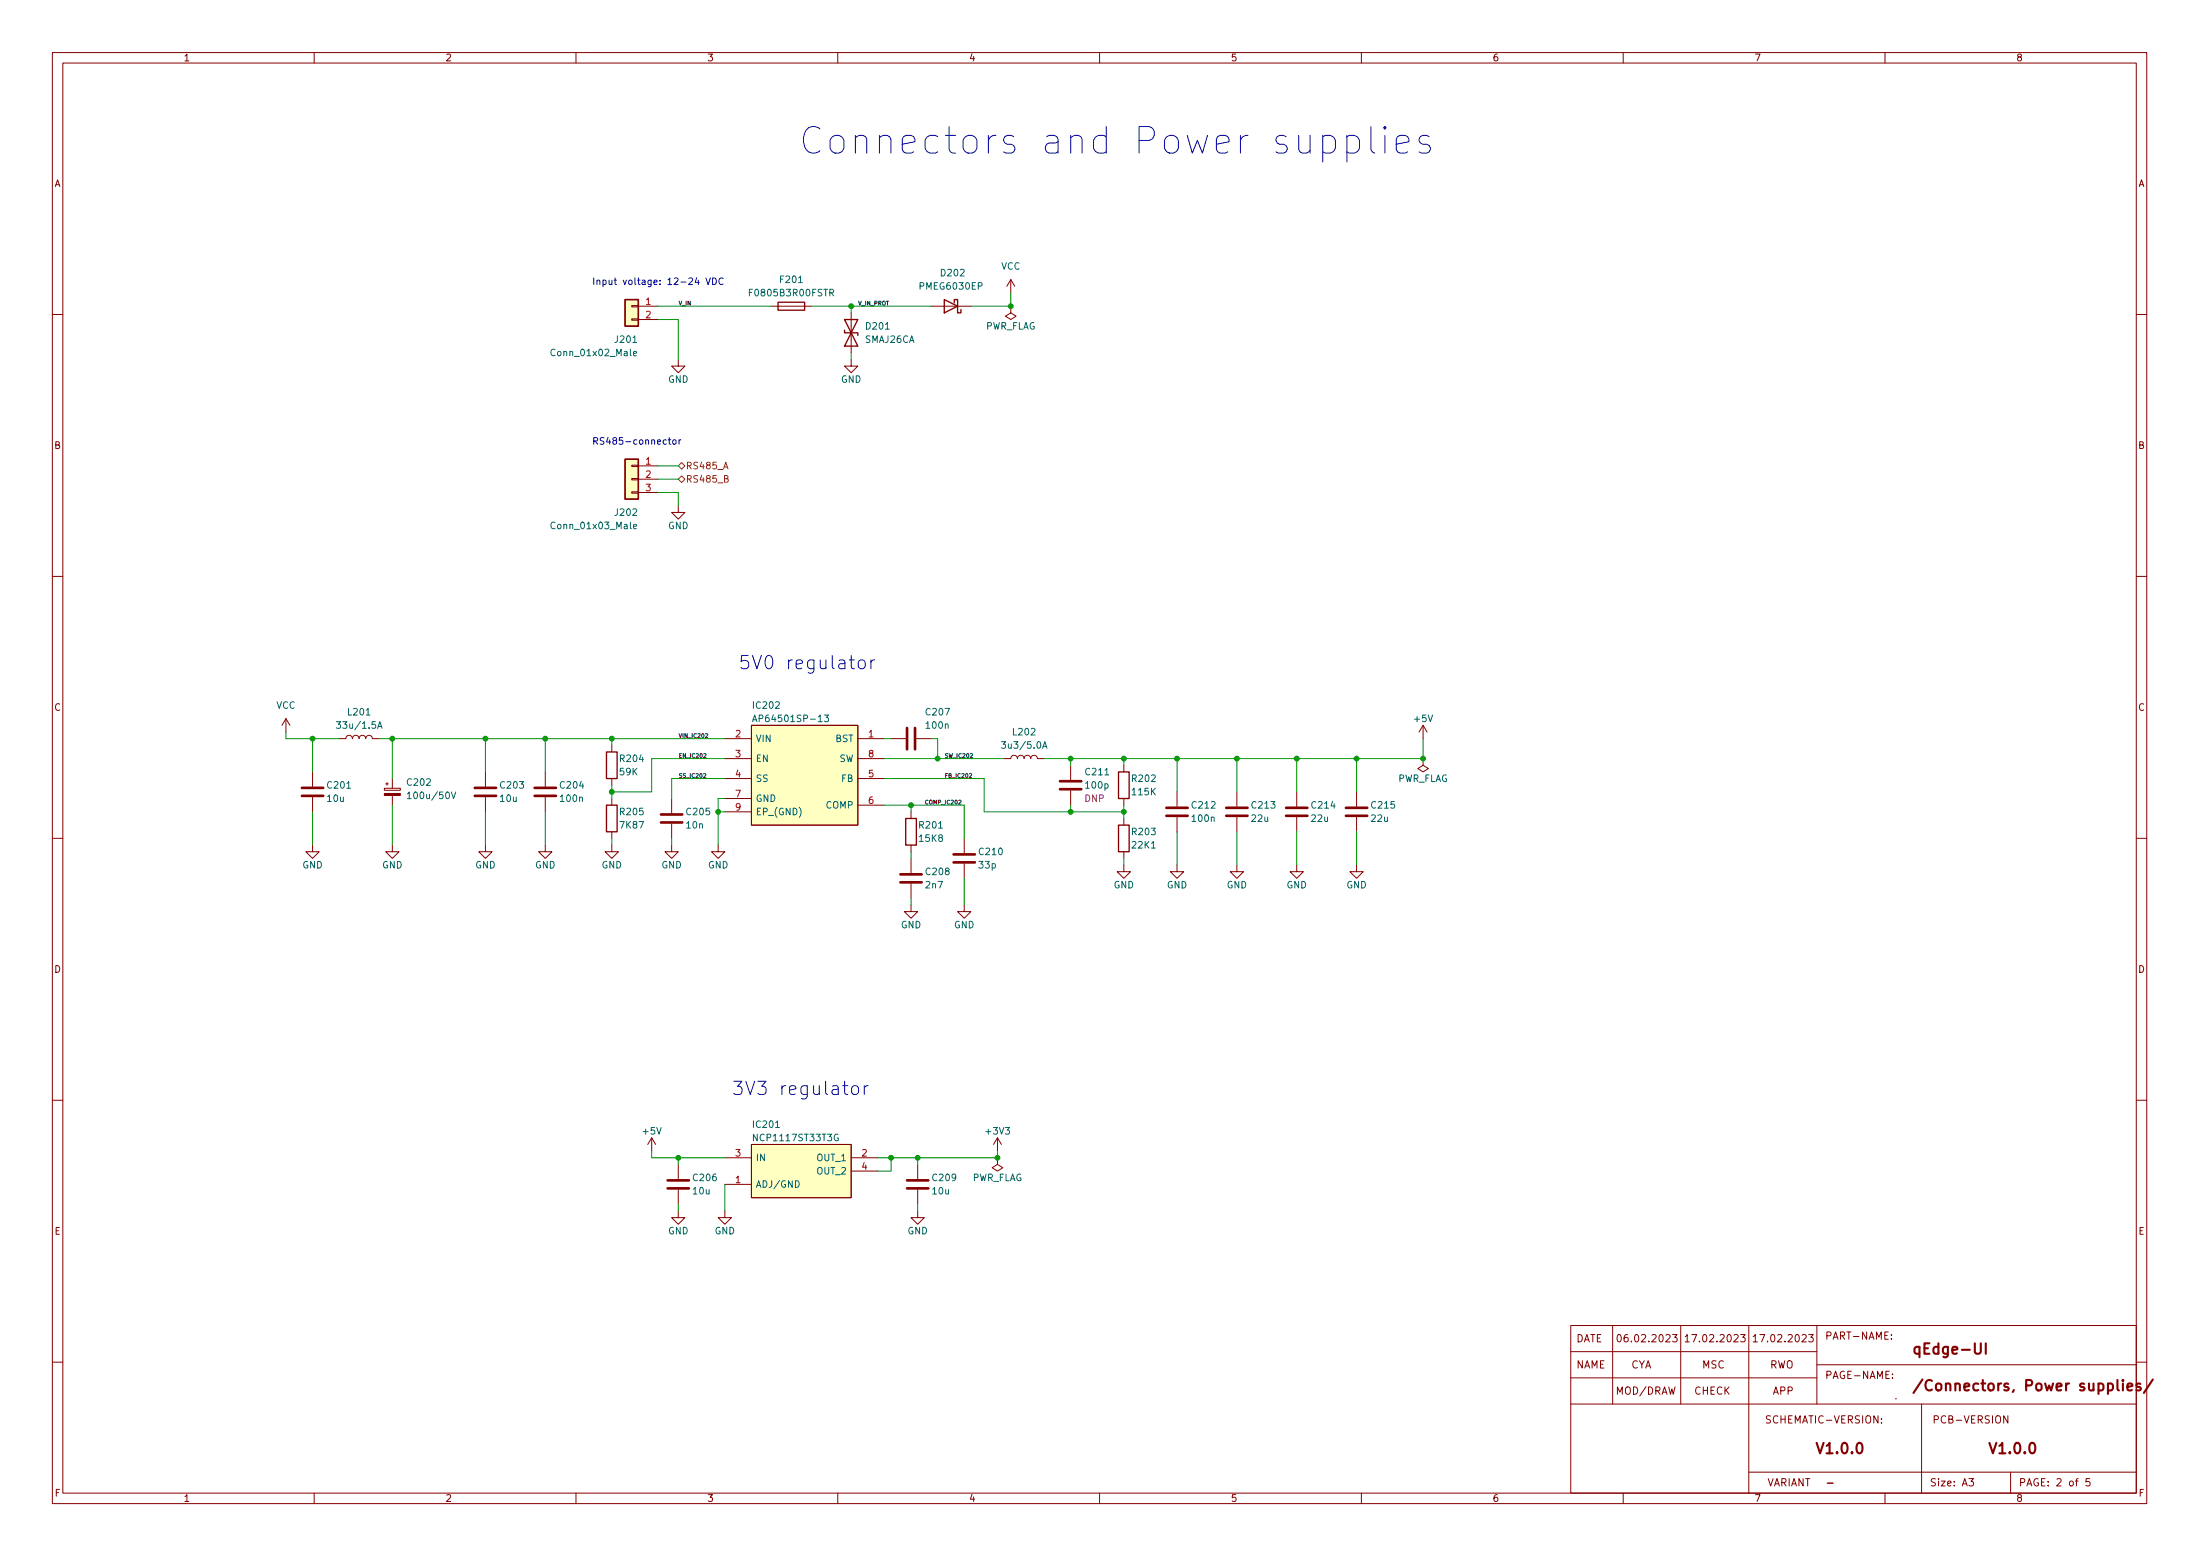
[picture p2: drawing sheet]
<svg xmlns="http://www.w3.org/2000/svg" width="420mm" height="297mm" viewBox="0 0 420 297" stroke-linecap="round" stroke-linejoin="round" font-family="sans-serif">
<g fill="none" stroke="#840000" stroke-width=".19">
<path d="M10 10h400v277h-400zM12 12h396v273h-396zM60 10v2M110 10v2M160 10v2M210 10v2M260 10v2M310 10v2M360 10v2M120.6 58.3h1.3v.3h-1.3zM121.9 58.5h3.8M147.3 58.5h7.6"/>
<path d="M162.6 59.7v7.6M177.8 58.5h7.6M193 58.5v1.2l1.1 .7-1.1 .6-1-.6 1-.7M193 58.5h.1M193 53.4l-.7 1.2M193 53.4v2.5M193 53.4l.8 1.2M10 60h2M120.6 60.9h1.3v.2h-1.3zM121.9 61h3.8M129.5 68.6v1.3h1.3l-1.3 1.3-1.2-1.3h1.2M162.6 68.6v1.3h1.2l-1.2 1.3-1.3-1.3h1.3"/>
<path d="M408 60h2M120.6 93.9h1.3v.2h-1.3zM120.6 91.3h1.3v.3h-1.3zM120.6 88.8h1.3v.3h-1.3zM121.9 88.9h3.8M121.9 91.5h3.8M121.9 94h3.8M129.5 96.6v1.2h1.3l-1.3 1.3-1.2-1.3h1.2M10 110h2M408 110h2M54.6 137.2l-.8 1.3M54.6 137.2v2.5"/>
<path d="M54.6 137.2l.8 1.3M143.5 138.5h20.3v19h-20.3zM271.8 138.5l-.8 1.2M271.8 138.5v2.5M271.8 138.5l.7 1.2M59.7 147.4v2.8M59.7 152.2v2.8M64.8 141h1.2a.64 .64 0 0 1 .7-.6 .64 .64 0 0 1 .6 .6 .64 .64 0 0 1 .6-.6 .64 .64 0 0 1 .7 .6 .64 .64 0 0 1 .6-.6 .64 .64 0 0 1 .6 .6 .64 .64 0 0 1 .7-.6 .64 .64 0 0 1 .6 .6h1.3M73.4 150.5h3.1v.4h-3.1zM73.7 149.6h.5M73.9 149.4v.5M74.9 148.6v1.9"/>
<path d="M74.9 151.9v1.8M92.7 147.4v2.8M92.7 152.2v2.8M104.1 147.4v2.8M104.1 152.2v2.8M116.8 142.3v1.2M116.8 148.6v1.3M116.8 152.4v1.3M116.8 158.8v1.3M128.3 152.4v2.8M128.3 157.3v2.8M138.4 141h5.1"/>
<path d="M138.4 144.8h5.1M138.4 148.6h5.1M138.4 152.4h5.1M138.4 155h5.1M163.8 141h5.1M163.8 144.8h5.1M163.8 148.6h5.1M163.8 153.7h5.1M170.2 141h2.8M174 155v1.2M175 141h2.8M191.8 144.8h1.2a.64 .64 0 0 1 .7-.6 .64 .64 0 0 1 .6 .6 .64 .64 0 0 1 .6-.6 .64 .64 0 0 1 .7 .6 .64 .64 0 0 1 .6-.6 .64 .64 0 0 1 .6 .6 .64 .64 0 0 1 .7-.6 .64 .64 0 0 1 .6 .6h1.3"/>
<path d="M204.5 146.1v2.8M204.5 150.9v2.8M214.6 146.1v1.3M214.6 152.4v1.3M214.6 156.2v1.3M224.8 151.2v2.8M224.8 156v2.8M236.2 151.2v2.8M236.2 156v2.8M247.6 151.2v2.8M247.6 156v2.8M259.1 151.2v2.8"/>
<path d="M259.1 156v2.8M271.8 144.8v1.3l1 .6-1 .7-1-.7 1-.6M271.8 144.8h.1M10 160h2M59.7 161.3v1.3h1.3l-1.3 1.3-1.3-1.3h1.3M74.9 161.3v1.3h1.3l-1.3 1.3-1.2-1.3h1.2M92.7 161.3v1.3h1.3l-1.3 1.3-1.3-1.3h1.3M104.1 161.3v1.3h1.3l-1.3 1.3-1.2-1.3h1.2M116.8 161.3v1.3h1.3l-1.3 1.3-1.2-1.3h1.2M128.3 161.3v1.3h1.2l-1.2 1.3-1.3-1.3h1.3M137.2 161.3v1.3h1.2l-1.2 1.3-1.3-1.3h1.3M174 172.8v1.2h1.3l-1.3 1.3-1.3-1.3h1.3"/>
<path d="M174 161.3v1.3M174 163.9v2.8M174 168.7v2.8M184.1 172.8v1.2h1.3l-1.3 1.3-1.2-1.3h1.2M184.1 160.1v2.8M184.1 164.9v2.8M214.6 165.1v1.3h1.3l-1.3 1.3-1.2-1.3h1.2M214.6 162.6v1.3M224.8 165.1v1.3h1.3l-1.3 1.3-1.3-1.3h1.3M236.2 165.1v1.3h1.3l-1.3 1.3-1.3-1.3h1.3M247.6 165.1v1.3h1.3l-1.3 1.3-1.2-1.3h1.2M259.1 165.1v1.3h1.2l-1.2 1.3-1.3-1.3h1.3"/>
<path d="M408 160h2M10 210h2M124.5 217.2l-.8 1.3M124.5 217.2v2.5M124.5 217.2l.7 1.3M143.5 218.5h19.1v10.1h-19.1zM190.5 217.2l.8 1.3M190.5 217.2v2.5M190.5 217.2l-.8 1.3M408 210h2M129.5 231.2v1.2h1.3l-1.3 1.3-1.2-1.3h1.2M129.5 222.3v2.8"/>
<path d="M129.5 227.1v2.8M138.4 231.2v1.2h1.3l-1.3 1.3-1.2-1.3h1.2M138.4 226.1h5.1M138.4 221h5.1M162.6 221h5M162.6 223.6h5M175.3 231.2v1.2h1.2l-1.2 1.3-1.3-1.3h1.3M175.3 222.3v2.8M175.3 227.1v2.8M190.5 221v1.3l1 .6-1 .7-1-.7 1-.6M190.5 221h.1M300 258h47"/>
<path d="M300 253h108v32h-108zM308 253v15M318.2 254.9l.5-.1 .3 .4-.9 1h.9M319.4 254.8h.9l-.5 .5 .4 .1v.6l-.2 .2-.6-.2M321 253v15M331.2 254.9l.5-.1 .3 .4-.9 1h.9M332.4 254.8h.9l-.5 .5 .4 .1v.6l-.2 .2-.6-.2M334 253v32M344.2 254.9l.5-.1 .3 .4-.9 1h.9M345.4 254.8h.9l-.5 .5 .4 .1v.6l-.2 .2-.6-.2M347 253v15M361.2 255.5v.2"/>
<path d="M361.2 254.8v.1M10 260h2M300 263h47M300 268h108M347 260.5h61M359.3 271.5v.2M359.3 270.8v.1M361.4 263v.2M361.4 262.3v.1M362 267h.1M367 268v17M383.5 270.3v1.4l-.8-1.4v1.4"/>
<path d="M408 260h2M60 285v2M110 285v2M160 285v2M210 285v2M260 285v2M310 285v2M334 281h74M360 285v2M376 282.3h.9l-.5 .5 .4 .1v.6l-.2 .2-.6-.2M384 281v4M399.1 282.3h-.7v.6l.2-.1 .4 .1 .2 .2-.1 .4-.2 .2-.5-.2"/>
</g>
<path d="M377.2 256.4v1.7l.3 .3 .6-.1 .2-.2v-1.7M379.2 256.4v2M354.7 275.6a.48 .48 0 0 1 .5-.2 .48 .48 0 0 1 .4 .4 1.03 1.03 0 0 1-.6 1.6 1.22 1.22 0 0 1-.3-1.8zM387.7 275.6a.48 .48 0 0 1 .5-.2 .48 .48 0 0 1 .4 .4 1.03 1.03 0 0 1-.6 1.6 1.22 1.22 0 0 1-.3-1.8zM405.4 263.4v.2l.1-.1-.1-.1v.2M405.4 264.1v1.3M406.3 264.8l.9-.2v-.4l-.6-.1-.3 .3 .1 .9h.8M408.8 264.2l-.5-.1-.3 .3 .1 .3 .7 .2 .1 .2-.1 .2h-.8M411.2 263.3l-1.8 2.6" fill="none" stroke="#840000" stroke-width=".4"/>
<path d="M349 283.1h1.1" fill="none" stroke="#840000" stroke-width=".28"/>
<g fill="none" stroke="#840000" stroke-width=".51">
<path d="M173.2 139v4M174.8 139v4M57.7 151.9h4M57.7 150.4h4M90.7 151.9h4M90.7 150.4h4M102.1 151.9h4.1M102.1 150.4h4.1M126.2 157h4.1M126.2 155.5h4.1M202.4 150.7h4.1M202.4 149.1h4.1"/>
<path d="M222.8 155.7h4M222.8 154.2h4M234.2 155.7h4.1M234.2 154.2h4.1M245.6 155.7h4.1M245.6 154.2h4.1M257 155.7h4.1M257 154.2h4.1M172 168.4h4M172 166.9h4M182.1 164.6h4.1M182.1 163.1h4.1"/>
<path d="M127.5 226.9h4.1M127.5 225.3h4.1M173.2 226.9h4.1M173.2 225.3h4.1"/>
</g>
<path d="M119.4 57.2h2.5v5.1h-2.5zM148.6 57.7h5.1v1.5h-5.1zM180.3 57.2l2.6 1.3-2.6 1.2zM182.2 57.8v-.6h.7v2.5h.6v-.6M161.3 63v.5h2.5v.5M161.3 61h2.5l-2.5 5.1h2.5zM119.4 87.7h2.5v7.6h-2.5zM115.8 153.7h2.1v5.1h-2.1zM115.8 143.5h2.1v5.1h-2.1zM173 156.2h2v5.1h-2zM213.6 147.4h2v5h-2zM213.6 157.5h2v5.1h-2z" fill="none" stroke="#840000" stroke-width=".25"/>
<g fill="none" stroke="#006464" stroke-width=".19">
<path d="M158.5 55.9l.6-.1 .1-.2-.1-.3-.6-.1v1.3M158.8 55.9l.4 .6M121 67.5l.6-.1-.1-.3h-.3l-.2 .2 .1 .6h.4M121 100.5l.6-.1-.1-.2-.3-.1-.2 .2 .1 .6h.4M64.3 137.8h.7l-.4 .5 .4 .1v.5l-.2 .1-.5-.1M72.1 139l.4-1.2 .5 1.2M72.2 138.7h.6M143.7 137.8l.4-1.3 .5 1.3M143.8 137.4h.6M157.4 136.5h.8l-.4 .5 .4 .1v.6l-.2 .1-.6-.1M77.8 151.6l.4-.4v1.3M77.8 152.5h.7"/>
<path d="M86.2 151.2l.4 1.3 .4-1.3M191.3 141.6h.7l-.4 .5 .4 .1v.5l-.2 .2-.5-.2M199.1 142.9l.4-1.3 .5 1.3M199.2 142.5h.6M151.9 225.4a.64 .64 0 0 1 .7 .6 .64 .64 0 0 1-.7 .7z"/>
</g>
<path d="M73.4 151.5h3.1v.4h-3.1z" fill="#840000" stroke="#840000" stroke-width=".19"/>
<g fill="#ffffc2" stroke="#ffffc2" stroke-width=".19">
<path d="M143.5 218.5h19.1v10.1h-19.1z"/>
<path d="M119.4 87.7h2.5v7.6h-2.5z"/>
<path d="M119.4 57.2h2.5v5.1h-2.5z"/>
<path d="M143.5 138.5h20.3v19h-20.3z"/>
</g>
<path d="M129.5 88.9l.7-.6 .6 .6-.6 .7zM129.5 91.5l.7-.7 .6 .7-.6 .6zM138.4 91.4l.5-.1 .1-.4-.6-.1v1.3h.4l.2-.2 .1-.3-.3-.2" fill="none" stroke="#725600" stroke-width=".19"/>
<path d="M134.4 147.7h.3l.1 .2-.5 .5h.5M134.4 143.9h.3l.1 .2-.4 .5h.4M134.7 140.1h.3l.2 .2-.5 .5h.5M183.1 152.8h.3l.1 .2-.4 .5h.4M185.1 147.7h.3l.2 .2-.5 .5h.5" fill="none" stroke="#0f0f0f" stroke-width=".19"/>
<g fill="none" stroke="#0000c2" stroke-width=".19">
<path d="M252.6 26.1l.5-.3h1l.7 .5 .2 .5v1.5l-.4 .7-.5 .2h-1l-.5-.2M257.2 26.1l.5-.3h1l.5 .3 .4 .7v1.5l-.4 .7-.5 .2h-1l-.5-.2M257.2 25.8v5.1M261.8 24.2v4.3l.3 .5 .4 .2M264.5 24.2l-.3 .2 .3 .2 .2-.2-.2-.2v.4M264.5 25.8v3.4M266.7 27.5l2.4-.4v-.5l-.3-.5-.5-.3h-.9l-.5 .3-.2 .5v1.9l.2 .5 .5 .2h.9l.5-.2M272.9 26.1l-.4-.3h-.8l-.4 .3-.3 .5 .3 .7 .4 .2h.8l.4 .3 .3 .5-.3 .7-.4 .2h-1l-.5-.2M133.1 53l-.3 .9h.7M134.8 53.1l.4 1.2 .5-1.2M136.1 53.1a.64 .64 0 0 1 .7 .6 .64 .64 0 0 1-.7 .6zM138.1 53.2a.6 .6 0 0 0-.9 .4 .6 .6 0 0 0 .6 .7l.3-.1"/>
<path d="M127.6 84h.5M127.8 83.5v1.1l.3 .2M128.6 84h.3l.2 .2v.4l-.2 .2-.3-.1-.1-.1zM129.7 84v.8M130 84l-.3 .2M164.1 126.1a.69 .69 0 0 1 1.1 .4v.7a.69 .69 0 0 1-.6 .5 .69 .69 0 0 1-.7-.5v-.7zM166.3 126v1.7M167.1 126a.65 .65 0 0 0-.8 .5M162.8 207.5a.69 .69 0 0 1 .6-.3 .69 .69 0 0 1 .6 .5v.8a.69 .69 0 0 1-.7 .5 .69 .69 0 0 1-.7-.5zM165.1 207.3v1.6M165.8 207.3a.65 .65 0 0 0-.7 .4"/>
</g>
<g fill="none" stroke="#009600" stroke-width=".19">
<path d="M125.7 58.5h21.6M154.9 58.5h22.9M162.6 58.5v1.2M193 55.9v2.6h-7.6M125.7 61h3.8v7.6M162.6 67.3v1.3M125.7 94h3.8v2.6M125.7 91.5h3.8M125.7 88.9h3.8M54.6 139.7v1.3h10.2M59.7 141v6.4M59.7 155v6.3"/>
<path d="M72.4 141h66M74.9 141v7.6M74.9 153.7v7.6M92.7 141v6.4M92.7 155v6.3M104.1 141v6.4M104.1 155v6.3M116.8 141v1.3M116.8 149.9v2.5M137.2 155h1.2M138.4 144.8h-13.9v6.4h-7.7M138.4 148.6h-10.1v3.8"/>
<path d="M138.4 152.4h-1.2v8.9M168.9 141h1.3M168.9 144.8h22.9M168.9 148.6h19.1v6.4h26.6M168.9 153.7h15.2v6.4M174 153.7v1.3M177.8 141h1.3v3.8M204.5 144.8v1.3M204.5 153.7v1.3M214.6 144.8v1.3M214.6 153.7v2.5M224.8 144.8v6.4"/>
<path d="M224.8 158.8v6.3M236.2 144.8v6.4M236.2 158.8v6.3M247.6 144.8v6.4M247.6 158.8v6.3M259.1 144.8v6.4M259.1 158.8v6.3M271.8 141v3.8h-72.4M116.8 160.1v1.2M128.3 160.1v1.2M174 162.6v1.3M174 171.5v1.3"/>
<path d="M184.1 167.7v5.1M214.6 163.9v1.2M124.5 219.7v1.3h13.9M190.5 219.7v1.3h-22.9M129.5 221v1.3M129.5 229.9v1.3M138.4 226.1v5.1M170.2 221v2.6h-2.6M175.3 221v1.3M175.3 229.9v1.3"/>
</g>
<g fill="#009600" stroke="#009600" stroke-width=".19">
<circle cx="271.8" cy="144.8" r=".46"/>
<circle cx="259.1" cy="144.8" r=".46"/>
<circle cx="214.6" cy="144.8" r=".46"/>
<circle cx="224.8" cy="144.8" r=".46"/>
<circle cx="214.6" cy="155" r=".46"/>
<circle cx="236.2" cy="144.8" r=".46"/>
<circle cx="247.6" cy="144.8" r=".46"/>
<circle cx="104.1" cy="141" r=".46"/>
<circle cx="92.7" cy="141" r=".46"/>
<circle cx="116.8" cy="141" r=".46"/>
<circle cx="59.7" cy="141" r=".46"/>
<circle cx="74.9" cy="141" r=".46"/>
<circle cx="116.8" cy="151.2" r=".46"/>
<circle cx="190.5" cy="221" r=".46"/>
<circle cx="175.3" cy="221" r=".46"/>
<circle cx="170.2" cy="221" r=".46"/>
<circle cx="129.5" cy="221" r=".46"/>
<circle cx="193" cy="58.5" r=".46"/>
<circle cx="162.6" cy="58.5" r=".46"/>
<circle cx="137.2" cy="155" r=".46"/>
<circle cx="204.5" cy="144.8" r=".46"/>
<circle cx="204.5" cy="155" r=".46"/>
<circle cx="174" cy="153.7" r=".46"/>
<circle cx="179.1" cy="144.8" r=".46"/>
</g>
<text font-size="7.1" fill="#0000c2" x="152.4" y="29.5">Connectors and Power supplies</text>
<g font-size="3.5" fill="#0000c2">
<text x="141" y="127.8">5V0 regulator</text>
<text x="139.7" y="209.1">3V3 regulator</text>
</g>
<g font-size="2.8" fill="#840000">
<text x="365" y="258.5">qEdge-UI</text>
<text x="365" y="265.5">/Connectors, Power supplies/</text>
<text x="346.5" y="277.5">V1.0.0</text>
<text x="379.5" y="277.5">V1.0.0</text>
</g>
<g font-size="1.9" fill="#840000">
<text x="301" y="256.2">DATE</text>
<text x="308.5" y="256.2">06.02.2023</text>
<text x="321.5" y="256.2">17.02.2023</text>
<text x="334.5" y="256.2">17.02.2023</text>
<text x="348.5" y="255.7">PART-NAME:</text>
<text x="301" y="261.2">NAME</text>
<text x="311.5" y="261.2">CYA</text>
<text x="325" y="261.2">MSC</text>
<text x="338" y="261.2">RWO</text>
<text x="348.5" y="263.2">PAGE-NAME:</text>
<text x="308.5" y="266.2">MOD/DRAW</text>
<text x="323.5" y="266.2">CHECK</text>
<text x="338.5" y="266.2">APP</text>
<text x="337" y="271.7">SCHEMATIC-VERSION:</text>
<text x="369" y="271.7">PCB-VERSION</text>
<text x="337.5" y="283.7">VARIANT</text>
<text x="368.5" y="283.7">Size: A3</text>
<text x="385.5" y="283.7">PAGE: 2 of 5</text>
</g>
<g font-size="1.8" fill="#840000">
<text x="35" y="11.7">1</text>
<text x="85" y="11.7">2</text>
<text x="135" y="11.7">3</text>
<text x="185" y="11.7">4</text>
<text x="235" y="11.7">5</text>
<text x="285" y="11.7">6</text>
<text x="335" y="11.7">7</text>
<text x="385" y="11.7">8</text>
<text x="10.3" y="35.7">A</text>
<text x="408.3" y="35.7">A</text>
<text x="10.3" y="85.7">B</text>
<text x="408.3" y="85.7">B</text>
<text x="10.3" y="135.7">C</text>
<text x="408.3" y="135.7">C</text>
<text x="10.3" y="185.7">D</text>
<text x="408.3" y="185.7">D</text>
<text x="10.4" y="235.7">E</text>
<text x="408.4" y="235.7">E</text>
<text x="10.4" y="285.7">F</text>
<text x="35" y="286.7">1</text>
<text x="85" y="286.7">2</text>
<text x="135" y="286.7">3</text>
<text x="185" y="286.7">4</text>
<text x="235" y="286.7">5</text>
<text x="285" y="286.7">6</text>
<text x="335" y="286.7">7</text>
<text x="385" y="286.7">8</text>
<text x="408.4" y="285.7">F</text>
</g>
<g font-size="1.8" fill="#006464">
<text x="179.8" y="52.7">D202</text>
<text x="191.2" y="51.5">VCC</text>
<text x="143.6" y="56.6">F0805B3R00FSTR</text>
<text x="149.1" y="54">F201</text>
<text x="175.9" y="55.3">PMEG6030EP</text>
<text x="117.6" y="65.4">J201</text>
<text x="165.2" y="65.4">SMAJ26CA</text>
<text x="165.5" y="62.9">D201</text>
<text x="188.1" y="62.9">PWR_FLAG</text>
<text x="105.7" y="68">Conn_01x02_Male</text>
<text x="127.6" y="73.1">GND</text>
<text x="160.6" y="73.1">GND</text>
<text x="105.7" y="101">Conn_01x03_Male</text>
<text x="117.6" y="98.5">J202</text>
<text x="127.6" y="101">GND</text>
<text x="52.7" y="135.3">VCC</text>
<text x="66.6" y="136.6">L201</text>
<text x="144" y="135.3">IC202</text>
<text x="144.9" y="137.8">AP64501SP-13</text>
<text x="176.9" y="136.6">C207</text>
<text x="270.2" y="137.8">+5V</text>
<text x="64.9" y="139.1">33u/1.5A</text>
<text x="144.3" y="141.6">VIN</text>
<text x="159.5" y="141.6">BST</text>
<text x="177" y="139.1">100n</text>
<text x="191.9" y="142.9">3u3/5.0A</text>
<text x="193.6" y="140.4">L202</text>
<text x="77.9" y="150">C202</text>
<text x="118.4" y="148">59K</text>
<text x="118.5" y="145.5">R204</text>
<text x="144.3" y="145.5">EN</text>
<text x="144.3" y="149.3">SS</text>
<text x="160.2" y="145.5">SW</text>
<text x="160.7" y="149.3">FB</text>
<text x="207.4" y="148">C211</text>
<text x="216.3" y="149.3">R202</text>
<text x="266.8" y="149.3">PWR_FLAG</text>
<text x="62.6" y="153.1">10u</text>
<text x="62.6" y="150.5">C201</text>
<text x="78.5" y="152.5">100u/50V</text>
<text x="95.6" y="153.1">10u</text>
<text x="95.7" y="150.5">C203</text>
<text x="107.1" y="150.5">C204</text>
<text x="107.1" y="153.1">100n</text>
<text x="118.5" y="155.6">R205</text>
<text x="131.2" y="155.6">C205</text>
<text x="144.3" y="153.1">GND</text>
<text x="144.3" y="155.6">EP_(GND)</text>
<text x="157.8" y="154.3">COMP</text>
<text x="207.5" y="150.5">100p</text>
<text x="216.3" y="151.8">115K</text>
<text x="227.7" y="154.3">C212</text>
<text x="239.2" y="154.3">C213</text>
<text x="250.6" y="154.3">C214</text>
<text x="262" y="154.3">C215</text>
<text x="118.5" y="158.2">7K87</text>
<text x="131.1" y="158.2">10n</text>
<text x="175.7" y="158.2">R201</text>
<text x="175.7" y="160.7">15K8</text>
<text x="216.3" y="159.4">R203</text>
<text x="216.3" y="162">22K1</text>
<text x="227.8" y="156.9">100n</text>
<text x="239.1" y="156.9">22u</text>
<text x="250.5" y="156.9">22u</text>
<text x="262" y="156.9">22u</text>
<text x="57.7" y="165.8">GND</text>
<text x="73" y="165.8">GND</text>
<text x="90.7" y="165.8">GND</text>
<text x="102.2" y="165.8">GND</text>
<text x="114.9" y="165.8">GND</text>
<text x="126.3" y="165.8">GND</text>
<text x="135.2" y="165.8">GND</text>
<text x="176.9" y="167">C208</text>
<text x="187" y="165.8">33p</text>
<text x="187.1" y="163.2">C210</text>
<text x="176.9" y="169.6">2n7</text>
<text x="212.7" y="169.6">GND</text>
<text x="222.8" y="169.6">GND</text>
<text x="234.3" y="169.6">GND</text>
<text x="245.7" y="169.6">GND</text>
<text x="257.1" y="169.6">GND</text>
<text x="172" y="177.2">GND</text>
<text x="182.2" y="177.2">GND</text>
<text x="144" y="215.3">IC201</text>
<text x="122.9" y="216.6">+5V</text>
<text x="144.3" y="221.7">IN</text>
<text x="144.3" y="217.8">NCP1117ST33T3G</text>
<text x="156.1" y="221.7">OUT_1</text>
<text x="188.4" y="216.6">+3V3</text>
<text x="132.5" y="225.5">C206</text>
<text x="144.3" y="226.7">ADJ/GND</text>
<text x="156.1" y="224.2">OUT_2</text>
<text x="178.2" y="225.5">C209</text>
<text x="185.5" y="225.5">PWR_FLAG</text>
<text x="132.4" y="228">10u</text>
<text x="178.1" y="228">10u</text>
<text x="127.6" y="235.6">GND</text>
<text x="136.5" y="235.6">GND</text>
<text x="173.3" y="235.6">GND</text>
</g>
<g font-size="1.8" fill="#0000c2">
<text x="113" y="54.4">Input voltage: 12-24 VDC</text>
<text x="113" y="84.9">RS485-connector</text>
</g>
<g font-size="1.8" fill="#a90000">
<text x="123.3" y="58.2">1</text>
<text x="123.3" y="60.7">2</text>
<text x="123.3" y="88.7">1</text>
<text x="123.3" y="91.2">2</text>
<text x="123.3" y="93.8">3</text>
<text x="140.5" y="140.8">2</text>
<text x="165.9" y="140.8">1</text>
<text x="140.5" y="144.6">3</text>
<text x="140.5" y="148.4">4</text>
<text x="165.9" y="148.4">5</text>
<text x="165.9" y="144.6">8</text>
<text x="140.5" y="152.2">7</text>
<text x="140.5" y="154.7">9</text>
<text x="165.9" y="153.5">6</text>
<text x="140.5" y="220.8">3</text>
<text x="164.6" y="220.8">2</text>
<text x="140.5" y="225.8">1</text>
<text x="164.6" y="223.3">4</text>
</g>
<g font-size="1.8" fill="#725600">
<text x="130.9" y="89.6">RS485_A</text>
<text x="130.9" y="92.1">RS485_B</text>
</g>
<text font-size="1.8" fill="#840084" x="207.2" y="153.1">DNP</text>
<g font-size="1.1" fill="#0f0f0f">
<text x="129.5" y="58.3">V_IN</text>
<text x="163.8" y="58.3">V_IN_PROT</text>
<text x="129.5" y="140.9">VIN_IC202</text>
<text x="129.5" y="148.5">SS_IC202</text>
<text x="129.5" y="144.7">EN_IC202</text>
<text x="180.3" y="148.5">FB_IC202</text>
<text x="180.3" y="144.7">SW_IC202</text>
<text x="176.5" y="153.6">COMP_IC202</text>
</g>
</svg>
